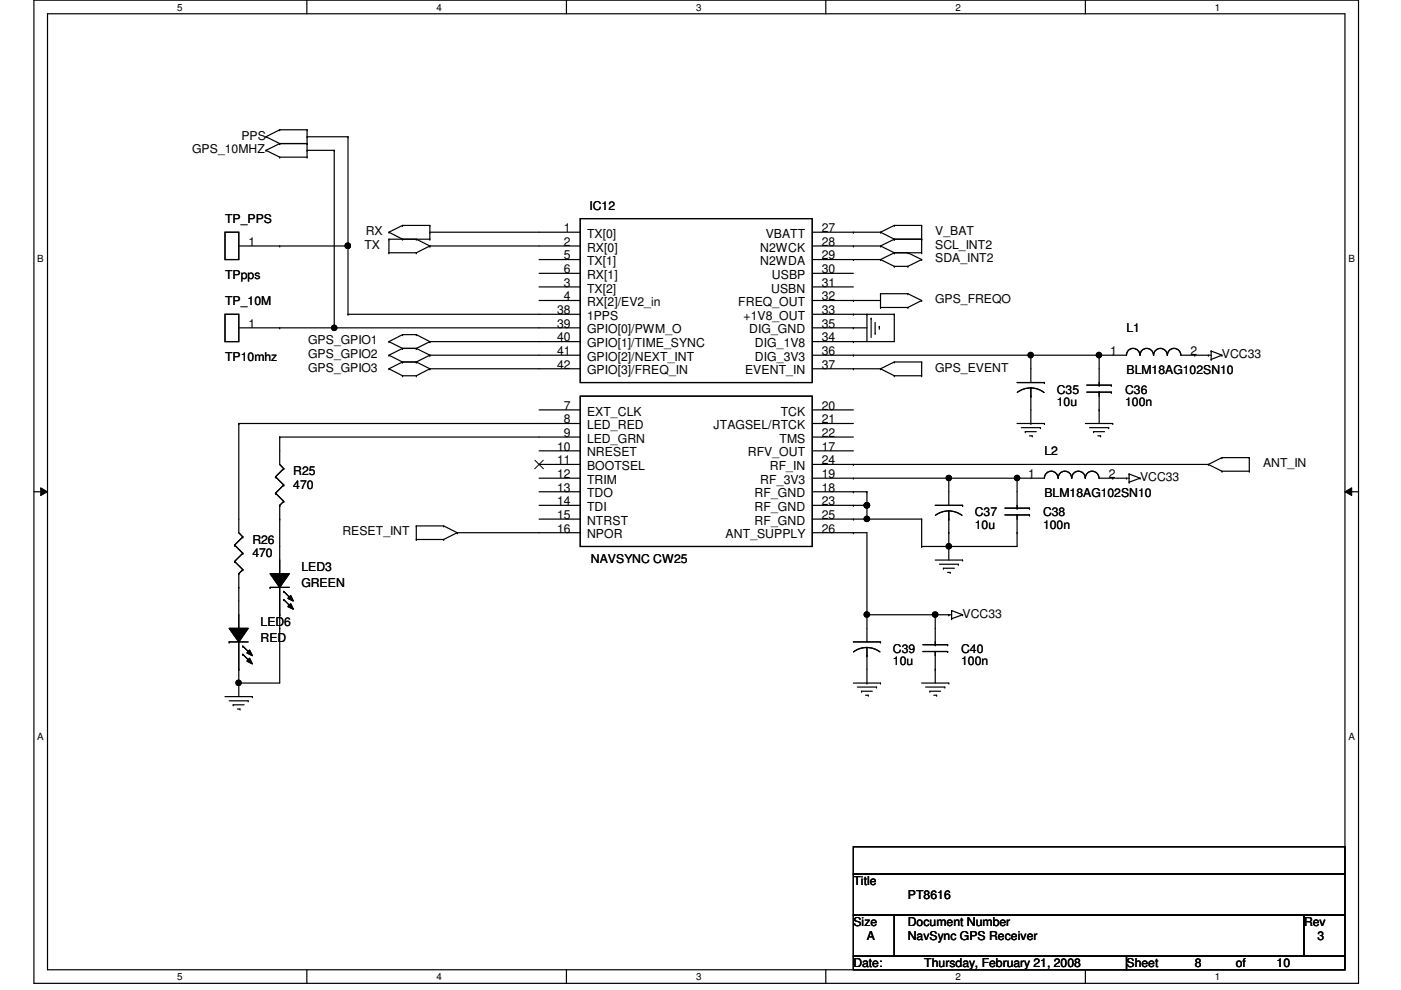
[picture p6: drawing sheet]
<svg xmlns="http://www.w3.org/2000/svg" width="297mm" height="210mm" viewBox="0 0 297 210" stroke-linecap="round" stroke-linejoin="round" font-family="sans-serif">
<path d="M7.2 0h280.8v208.5h-280.8zM10.1 2.9h275.1v202.7h-275.1z" fill="none" stroke="#000" stroke-width=".25"/>
<g fill="#fff">
<path d="M37.5 .3h1.2v2.4h-1.2z"/>
<path d="M37.5 205.9h1.2v2.3h-1.2z"/>
</g>
<path d="M65.1 0v2.9M65.1 205.6v2.9" fill="none" stroke="#000" stroke-width=".25"/>
<g fill="#fff">
<path d="M92.5 .3h1.2v2.4h-1.2z"/>
<path d="M92.5 205.9h1.2v2.3h-1.2z"/>
</g>
<path d="M120.1 0v2.9M120.1 205.6v2.9" fill="none" stroke="#000" stroke-width=".25"/>
<g fill="#fff">
<path d="M147.6 .3h1.1v2.4h-1.1z"/>
<path d="M147.6 205.9h1.1v2.3h-1.1z"/>
</g>
<path d="M175.1 0v2.9M175.1 205.6v2.9" fill="none" stroke="#000" stroke-width=".25"/>
<g fill="#fff">
<path d="M202.6 .3h1.1v2.4h-1.1z"/>
<path d="M202.6 205.9h1.1v2.3h-1.1z"/>
</g>
<path d="M230.1 0v2.9M230.1 205.6v2.9" fill="none" stroke="#000" stroke-width=".25"/>
<g fill="#fff">
<path d="M257.6 .3h1.1v2.4h-1.1z"/>
<path d="M257.6 205.9h1.1v2.3h-1.1z"/>
<path d="M7.9 53.6h1.4v2.3h-1.4z"/>
<path d="M285.9 53.6h1.3v2.3h-1.3z"/>
<path d="M7.9 154.9h1.4v2.4h-1.4z"/>
<path d="M285.9 154.9h1.3v2.4h-1.3z"/>
</g>
<g fill="none" stroke="#000" stroke-width=".25">
<path d="M56.4 29h.1M56.4 31.9h.1M56.4 29l2.9 1.4M56.4 31.9l2.9 1.4M59.3 30.4h.1M59.3 27.5h.1M59.3 33.3h.1M59.3 30.4h5.8M59.3 27.5l-2.9 1.5M59.3 27.5h5.8M59.3 33.3h5.8M59.3 30.4l-2.9 1.5"/>
<path d="M65.1 29h.1M65.1 31.9h.1M65.1 27.5h.1M65.1 30.4h.1M65.1 33.3h.1M65.1 29h8.7M65.1 31.9h5.8M65.1 27.5v5.8M70.9 31.9h.1M70.9 31.9v37.6M73.8 29h.1M73.8 29v37.6"/>
<path d="M47.7 49.2h2.9v5.8h-2.9zM50.6 52.2h23.2M59.3 52.2h.1M73.8 52.2h.1M82.5 49.2h.1M82.5 53.6h.1M82.5 50.7h.1M82.5 53.6h5.8M82.5 50.7h8.6M82.5 49.2l2.8 1.5M82.5 50.7v2.9M85.3 50.7h.1"/>
<path d="M85.3 47.8h.1M85.3 47.8l-2.8 1.4M85.3 47.8h5.8M88.3 53.6h.1M88.3 50.7h.1M88.3 50.7l2.8 1.5M91.1 49.2h.1M91.1 52.2h.1M91.1 47.8h.1M91.1 50.7h.1M91.1 49.2h31.9M91.1 52.2h31.9"/>
<path d="M91.1 47.8v2.9M91.1 52.2l-2.8 1.4M114.3 55h8.7M114.3 58h8.7M123 46.4h49.2v34.7h-49.2zM172.2 49.2h14.5M172.2 52.2h14.5M172.2 55h14.5M172.2 58h8.7M180.9 49.2h.1M180.9 52.2h.1M180.9 55h.1"/>
<path d="M186.7 55h.1M186.7 52.2h.1M186.7 49.2h.1M186.7 55l2.9 1.5M186.7 52.2l2.9 1.4M186.7 49.2l2.9 1.5M189.6 53.6h.1M189.6 56.5h.1M189.6 50.7h.1M189.6 47.8h.1M189.6 53.6l-2.9 1.4M189.6 53.6h5.8"/>
<path d="M189.6 56.5h2.9M189.6 50.7l-2.9 1.5M189.6 50.7h5.8M189.6 47.8h5.8M189.6 47.8l-2.9 1.4M192.5 53.6h.1M192.5 56.5h.1M192.5 53.6l2.9 1.4M195.4 55h.1M195.4 50.7h.1M195.4 53.6h.1M195.4 47.8h.1"/>
<path d="M195.4 47.8v5.8M195.4 55l-2.9 1.5M47.7 66.6h2.9v5.8h-2.9zM50.6 69.5h72.4M59.3 69.5h.1M70.9 69.5h.1M73.8 66.6h.1M73.8 66.6h49.2M82.5 72.4h.1M82.5 75.3h.1M82.5 78.2h.1M82.5 72.4l2.8 1.5"/>
<path d="M82.5 75.3l2.8 1.5M82.5 78.2l2.8 1.5M85.3 73.9h.1M85.3 71h.1M85.3 76.8h.1M85.3 79.7h.1M85.3 76.8h3M85.3 79.7h3M85.3 73.9h3M85.3 71l-2.8 1.4M85.3 71h3M85.3 73.9l-2.8 1.4"/>
<path d="M85.3 76.8l-2.8 1.4M88.3 73.9h.1M88.3 71h.1M88.3 76.8h.1M88.3 79.7h.1M88.3 71l2.8 1.4M88.3 73.9l2.8 1.4M88.3 76.8l2.8 1.4M91.1 72.4h.1M91.1 75.3h.1M91.1 78.2h.1M91.1 75.3h31.9"/>
<path d="M91.1 72.4h31.9M91.1 78.2h31.9M91.1 72.4l-2.8 1.5M91.1 75.3l-2.8 1.5M91.1 78.2l-2.8 1.5M114.3 63.7h8.7M114.3 60.8h8.7M172.2 75.3h66.6a1.44 1.44 0 0 1 1.5-1.4 1.44 1.44 0 0 1 1.4 1.4 1.42 1.42 0 0 1 1.4-1.4 1.42 1.42 0 0 1 1.5 1.4M172.2 66.6h17.4M172.2 78.2h14.5M172.2 69.5h11.6M172.2 63.7h14.5"/>
<path d="M172.2 60.8h8.7M180.9 66.6h.1M180.9 72.4h.1M180.9 69.5h.1M180.9 78.2h.1M180.9 63.7h.1M180.9 75.3h.1M183.8 66.6h.1M183.8 66.6v5.8M184.7 67.5h.1M184.7 67.5v4M185.5 70.7h.1"/>
<path d="M185.5 68.4v2.3M186.4 69.2h.1M186.4 69.2v.6M186.7 65.2h.1M186.7 62.3h.1M186.7 78.2h.1M186.7 62.3h5.8M186.7 65.2h5.8M186.7 62.3v2.9M186.7 78.2l2.9 1.5M189.6 66.6h.1M189.6 76.8h.1"/>
<path d="M189.6 79.7h.1M189.6 66.6v5.8h-17.4M189.6 76.8l-2.9 1.4M189.6 76.8h5.8M189.6 79.7h5.8M192.5 62.3h.1M192.5 65.2h.1M192.5 62.3l2.9 1.4M195.4 63.7h.1M195.4 76.8h.1M195.4 79.7h.1M195.4 76.8v2.9"/>
<path d="M195.4 63.7l-2.9 1.5M218.6 75.3h.1M218.6 75.3v5.8M233 75.3h.1M233 75.3v6.4M244.6 75.3a1.44 1.44 0 0 1 1.4-1.4 1.44 1.44 0 0 1 1.5 1.4M247.5 75.3a1.42 1.42 0 0 1 1.4-1.4 1.42 1.42 0 0 1 1.5 1.4M250.4 75.3h6.4M253.3 75.3h.1M256.2 75.3h.1M256.8 74.4h.1M256.8 76.2h.1"/>
<path d="M256.8 74.4v1.8M256.8 74.4l2.3 .9M259.1 75.3h.1M259.1 75.3l-2.3 .9M50.6 89.8h.1M50.6 89.8v23.1l.9 .9M50.6 89.8h72.4M59.3 92.7h.1M59.3 92.7v5.8l.9 .9M59.3 92.7h63.7M60.2 99.4h.1M60.2 99.4l-1.8 1.7"/>
<path d="M114.3 98.5h8.7M114.3 86.9h8.7M114.3 95.6h8.7M123 84h49.2v31.9h-49.2zM172.2 89.8h8.7M172.2 92.7h8.7M172.2 98.5h84M172.2 86.9h8.7M172.2 95.6h8.7M180.9 98.5h.1M215.6 89.8h5.8M215.6 81.1h5.8"/>
<path d="M216.5 90.7h4.1M217.4 91.5h.1M217.4 91.5h2.3M218.3 92.4h.6M218.6 89.8h.1M218.6 84h.1M218.6 82.3l1.4 .2 1.4 .7M218.6 82.3l-1.6 .2-1.3 .7M218.6 82.3v7.5M218.9 92.4h.1M220.6 90.7h.1M221.4 89.8h.1"/>
<path d="M221.4 81.1h.1M230.1 89.8h5.8M230.4 83.1h5.2M230.4 81.7h5.2M231 90.7h4.1M231.9 91.5h.1M231.9 91.5h2.3M232.7 92.4h.6M233 86.9h.1M233 81.7h.1M233 83.1h.1M233 83.1v6.7"/>
<path d="M233.3 92.4h.1M235.1 90.7h.1M235.6 83.1h.1M235.6 81.7h.1M235.9 89.8h.1M256.2 98.5h.1M256.2 98.5l2.9 1.4M259.1 97h.1M259.1 99.9h.1M259.1 97l-2.9 1.5M259.1 97h5.8M259.1 99.9h5.8"/>
<path d="M264.9 97h.1M264.9 99.9h.1M264.9 97v2.9M7.2 104.3h2.9M49.7 115.6h.1M49.7 119h.1M49.7 115.6l1.8 1.7M49.7 119l1.8 1.8M51.5 113.8h.1M51.5 117.3h.1M51.5 113.8l-1.8 1.8M51.5 117.3l-1.8 1.7"/>
<path d="M58.4 101.1h.1M58.4 104.6h.1M58.4 101.1l1.8 1.7M58.4 104.6l1.8 1.7M59.3 110.1h.1M59.3 107.1h.1M59.3 107.1v14.5M60.2 102.8h.1M60.2 106.3h.1M60.2 102.8l-1.8 1.8M60.2 106.3l-.9 .8M88.3 114.4h.1"/>
<path d="M88.3 111.5h.1M88.3 114.4h5.8M88.3 111.5v2.9M88.3 111.5h5.8M94.1 114.4h.1M94.1 111.5h.1M94.1 111.5l2.8 1.4M96.9 112.9h.1M96.9 112.9h26.1M96.9 112.9l-2.8 1.5M114.3 104.3h8.7M114.3 101.4h8.7"/>
<path d="M114.3 110.1h8.7M114.3 107.1h8.7M172.2 101.4h49.2a1.44 1.44 0 0 1 1.5-1.5 1.44 1.44 0 0 1 1.4 1.5M172.2 104.3h11.6M172.2 110.1h23.2M172.2 112.9h11.6v23.2M172.2 107.1h11.6M180.9 101.4h.1M180.9 110.1h.1M180.9 104.3h.1M180.9 107.1h.1M180.9 112.9h.1"/>
<path d="M183.8 110.1h.1M183.8 104.3h.1M183.8 107.1h.1M183.8 104.3v5.8M195.4 115.9h.1M195.4 110.1h.1M195.4 110.1v5.8M198.3 107.1h5.8M198.3 118.7h5.8M199.2 119.6h4M201.2 115.9h.1M201.2 101.4h.1"/>
<path d="M201.2 112.9h.1M201.2 110.1h.1M201.2 108.3l1.4 .3 1.4 .7M201.2 108.3l-1.5 .3-1.4 .7M201.2 101.4v5.7M201.2 108.3v10.4M203.2 119.6h.1M204.1 118.7h.1M204.1 107.1h.1M213.1 109.2h5.2M213.1 107.7h5.2M215.6 101.4h.1"/>
<path d="M215.6 112.9h.1M215.6 107.7h.1M215.6 109.2h.1M215.6 109.2v6.7h-20.2M215.6 101.4v6.3M218.3 109.2h.1M218.3 107.7h.1M224.4 101.4a1.42 1.42 0 0 1 1.4-1.5 1.42 1.42 0 0 1 1.4 1.5M227.2 101.4a1.42 1.42 0 0 1 1.5-1.5 1.42 1.42 0 0 1 1.4 1.5 1.46 1.46 0 0 1 1.4-1.5 1.46 1.46 0 0 1 1.5 1.5M233 101.4h6.4M235.9 101.4h.1M238.8 101.4h.1"/>
<path d="M239.4 100.5h.1M239.4 102.2h.1M239.4 100.5v1.7M239.4 100.5l2.3 .9M241.7 101.4h.1M241.7 101.4l-2.3 .8M285.2 104.3h2.8M48.6 133.2h4l-2 2.9zM48.6 136.1h.1M48.6 136.1h4M50.6 124.5h.1M50.6 121.6h.1"/>
<path d="M50.6 133.2h.1M50.6 121.6v11.6M50.6 136.1v11.6M51.5 120.8h.1M51.5 137h.1M51.5 138.7h.1M51.5 120.8l-.9 .8M51.5 137l1.7 1.7M51.5 138.7l1.7 1.8M52.9 139.6l.6 1.2-1.1-.6zM52.9 137.8l.6 1.2-1.1-.6zM57.3 121.6h4l-2 2.9z"/>
<path d="M57.3 124.5h.1M57.3 124.5h4M59.3 133.2h.1M59.3 121.6h.1M59.3 130.3h.1M59.3 124.5v20.3h-8.7M60.2 125.4h.1M60.2 127.1h.1M60.2 125.4l1.7 1.7M60.2 127.1l1.7 1.8M61 126.9l.6-.6 .6 1.1zM61.6 128l.6 1.2-1.2-.6z"/>
<path d="M180.9 136.1h5.8M183.8 130.3h.1M183.8 139h.1M183.8 137.3l1.5 .2 1.3 .7M183.8 137.3l-1.5 .2-1.3 .7M183.8 137.3v7.5M183.8 130.3h18M186.7 136.1h.1M195.7 138.1h5.2M195.7 136.7h5.2M198.3 130.3h.1M198.3 136.7h.1"/>
<path d="M198.3 138.1h.1M198.3 130.3v6.4M198.3 138.1v6.7M200 120.5h.1M200 120.5h2.3M200.9 138.1h.1M200.9 136.7h.1M200.9 121.4h.6M201.2 130.3h.1M201.5 121.4h.1M201.8 129.5h.1M201.8 131.2h.1"/>
<path d="M201.8 129.5v1.7M201.8 129.5l2.3 .8M204.1 130.3h.1M204.1 130.3l-2.3 .9M47.7 147.7h5.8M48.6 148.6h4M49.4 149.4h.1M49.4 149.4h2.4M50.3 150.3h.6M50.6 144.8h.1M50.6 141.9h.1M50.9 150.3h.1"/>
<path d="M52.6 148.6h.1M53.5 147.7h.1M180.9 144.8h5.8M181.8 145.7h4M182.7 146.6h.1M182.7 146.6h2.3M183.5 147.4h.6M183.8 144.8h.1M184.1 147.4h.1M185.8 145.7h.1M186.7 144.8h.1M195.4 144.8h5.8"/>
<path d="M196.3 145.7h4M197.1 146.6h.1M197.1 146.6h2.3M198 147.4h.6M198.3 141.9h.1M198.6 147.4h.1M200.3 145.7h.1M201.2 144.8h.1M180.9 179.5h104.3v5.8h-104.3zM180.9 185.3h104.3v8.7h-104.3zM180.9 194h8.7v8.7h-8.7zM189.6 194h86.9v8.7h-86.9z"/>
<path d="M276.5 194h8.7v8.7h-8.7zM180.9 202.7h57.9v2.9h-57.9zM238.8 202.7h46.4v2.9h-46.4z"/>
<circle cx="73.7" cy="52.1" r=".56"/>
<circle cx="70.9" cy="69.5" r=".56"/>
<circle cx="218.5" cy="75.3" r=".56"/>
<circle cx="233" cy="75.3" r=".56"/>
<circle cx="183.8" cy="107.2" r=".56"/>
<circle cx="183.8" cy="110" r=".56"/>
<circle cx="201.2" cy="115.8" r=".56"/>
<circle cx="201.2" cy="101.3" r=".56"/>
<circle cx="215.6" cy="101.3" r=".56"/>
<circle cx="183.8" cy="130.3" r=".56"/>
<circle cx="198.3" cy="130.3" r=".56"/>
<circle cx="50.6" cy="144.8" r=".56"/>
</g>
<g fill="#000">
<path d="M8.6 103.4l1.5 .9-1.5 .8zM285.2 104.3l1.4-.9v1.7z"/>
<path d="M48.6 133.2h4l-2 2.9z" fill-rule="evenodd"/>
<path d="M48.6 133.2h4l-2 2.9z" fill-rule="evenodd"/>
<path d="M52.9 139.6l.6 1.2-1.1-.6z" fill-rule="evenodd"/>
<path d="M52.9 137.8l.6 1.2-1.1-.6z" fill-rule="evenodd"/>
<path d="M52.9 139.6l.6 1.2-1.1-.6z" fill-rule="evenodd"/>
<path d="M52.9 137.8l.6 1.2-1.1-.6z" fill-rule="evenodd"/>
<path d="M57.3 121.6h4l-2 2.9z" fill-rule="evenodd"/>
<path d="M57.3 121.6h4l-2 2.9z" fill-rule="evenodd"/>
<path d="M61.6 128l.6 1.2-1.2-.6z" fill-rule="evenodd"/>
<path d="M61 126.9l.6-.6 .6 1.1z" fill-rule="evenodd"/>
<path d="M61.6 128l.6 1.2-1.2-.6z" fill-rule="evenodd"/>
<path d="M61 126.9l.6-.6 .6 1.1z" fill-rule="evenodd"/>
<circle cx="73.7" cy="52.1" r=".56"/>
<circle cx="70.9" cy="69.5" r=".56"/>
<circle cx="218.5" cy="75.3" r=".56"/>
<circle cx="233" cy="75.3" r=".56"/>
<circle cx="183.8" cy="107.2" r=".56"/>
<circle cx="183.8" cy="110" r=".56"/>
<circle cx="201.2" cy="115.8" r=".56"/>
<circle cx="201.2" cy="101.3" r=".56"/>
<circle cx="215.6" cy="101.3" r=".56"/>
<circle cx="183.8" cy="130.3" r=".56"/>
<circle cx="198.3" cy="130.3" r=".56"/>
<circle cx="50.6" cy="144.8" r=".56"/>
</g>
<path d="M113.4 97.6l1.8 1.8M115.2 97.6l-1.8 1.8M8.6 103.4l1.5 .9-1.5 .8zM285.2 104.3l1.4-.9v1.7z" fill="none" stroke="#000" stroke-width=".21"/>
<g font-size="2.6">
<text x="51.2" y="29.6">PPS</text>
<text x="40.8" y="32.5">GPS_10MHZ</text>
<text x="47.7" y="47.2">TP_PPS</text>
<text x="125" y="44.6">IC12</text>
<text x="52.7" y="52.1">1</text>
<text x="77.3" y="52.7">TX</text>
<text x="77.6" y="49.8">RX</text>
<text x="119.5" y="49.2">1</text>
<text x="119.5" y="52.1">2</text>
<text x="124.5" y="50.4">TX[0]</text>
<text x="124.5" y="53.3">RX[0]</text>
<text x="161.2" y="53.3">N2WCK</text>
<text x="162.3" y="50.4">VBATT</text>
<text x="174.2" y="52.1">28</text>
<text x="174.2" y="49.2">27</text>
<text x="198.3" y="52.7">SCL_INT2</text>
<text x="198.3" y="49.8">V_BAT</text>
<text x="47.7" y="59.1">TPpps</text>
<text x="119.5" y="55">5</text>
<text x="119.5" y="57.9">6</text>
<text x="124.5" y="56.2">TX[1]</text>
<text x="124.5" y="59.1">RX[1]</text>
<text x="161.2" y="56.2">N2WDA</text>
<text x="163.7" y="59.1">USBP</text>
<text x="174.2" y="55">29</text>
<text x="174.2" y="57.9">30</text>
<text x="198.3" y="55.6">SDA_INT2</text>
<text x="47.7" y="64.6">TP_10M</text>
<text x="119.5" y="60.8">3</text>
<text x="119.5" y="63.7">4</text>
<text x="124.5" y="62">TX[2]</text>
<text x="124.5" y="64.9">RX[2]/EV2_in</text>
<text x="156.5" y="64.9">FREQ_OUT</text>
<text x="163.5" y="62">USBN</text>
<text x="174.2" y="60.8">31</text>
<text x="174.2" y="63.7">32</text>
<text x="198.3" y="64.3">GPS_FREQO</text>
<text x="52.7" y="69.5">1</text>
<text x="118.1" y="66.6">38</text>
<text x="118.1" y="69.5">39</text>
<text x="124.5" y="67.8">1PPS</text>
<text x="124.5" y="70.7">GPIO[0]/PWM_O</text>
<text x="157.6" y="67.8">+1V8_OUT</text>
<text x="158.8" y="70.7">DIG_GND</text>
<text x="174.2" y="66.6">33</text>
<text x="174.2" y="69.5">35</text>
<text x="238.8" y="70.4">L1</text>
<text x="47.7" y="76.5">TP10mhz</text>
<text x="65.4" y="73">GPS_GPIO1</text>
<text x="65.4" y="75.9">GPS_GPIO2</text>
<text x="118.1" y="72.4">40</text>
<text x="118.1" y="75.3">41</text>
<text x="124.5" y="73.6">GPIO[1]/TIME_SYNC</text>
<text x="124.5" y="76.5">GPIO[2]/NEXT_INT</text>
<text x="160.1" y="73.6">DIG_1V8</text>
<text x="160.1" y="76.5">DIG_3V3</text>
<text x="174.2" y="72.4">34</text>
<text x="174.2" y="75.3">36</text>
<text x="235.4" y="75.3">1</text>
<text x="252.4" y="75.3">2</text>
<text x="259.1" y="75.9">VCC33</text>
<text x="65.4" y="78.8">GPS_GPIO3</text>
<text x="118.1" y="78.1">42</text>
<text x="124.5" y="79.4">GPIO[3]/FREQ_IN</text>
<text x="158" y="79.4">EVENT_IN</text>
<text x="174.2" y="78.1">37</text>
<text x="198.3" y="78.8">GPS_EVENT</text>
<text x="224.1" y="83.4">C35</text>
<text x="238.5" y="83.4">C36</text>
<text x="238.8" y="79.4">BLM18AG102SN10</text>
<text x="119.5" y="86.9">7</text>
<text x="119.5" y="89.7">8</text>
<text x="124.5" y="88.1">EXT_CLK</text>
<text x="165.5" y="88.1">TCK</text>
<text x="174.2" y="86.9">20</text>
<text x="174.2" y="89.7">21</text>
<text x="224.1" y="86">10u</text>
<text x="238.5" y="86">100n</text>
<text x="118.1" y="95.5">10</text>
<text x="119.5" y="92.6">9</text>
<text x="124.5" y="91">LED_RED</text>
<text x="124.5" y="93.9">LED_GRN</text>
<text x="151.3" y="91">JTAGSEL/RTCK</text>
<text x="165.3" y="93.9">TMS</text>
<text x="174.2" y="92.6">22</text>
<text x="174.2" y="95.5">17</text>
<text x="62.2" y="100.8">R25</text>
<text x="118.1" y="98.4">11</text>
<text x="118.1" y="101.3">12</text>
<text x="124.5" y="96.8">NRESET</text>
<text x="124.5" y="99.7">BOOTSEL</text>
<text x="158.5" y="96.8">RFV_OUT</text>
<text x="163.2" y="99.7">RF_IN</text>
<text x="174.2" y="101.3">19</text>
<text x="174.2" y="98.4">24</text>
<text x="218" y="101.3">1</text>
<text x="221.4" y="96.5">L2</text>
<text x="235.1" y="101.3">2</text>
<text x="241.7" y="102">VCC33</text>
<text x="267.8" y="99.1">ANT_IN</text>
<text x="62.2" y="103.7">470</text>
<text x="118.1" y="104.2">13</text>
<text x="118.1" y="107.1">14</text>
<text x="124.5" y="102.6">TRIM</text>
<text x="124.5" y="105.5">TDO</text>
<text x="160" y="105.5">RF_GND</text>
<text x="161.2" y="102.6">RF_3V3</text>
<text x="174.2" y="104.2">18</text>
<text x="174.2" y="107.1">23</text>
<text x="221.4" y="105.5">BLM18AG102SN10</text>
<text x="72.6" y="113.5">RESET_INT</text>
<text x="118.1" y="110">15</text>
<text x="118.1" y="112.9">16</text>
<text x="124.5" y="108.3">TDI</text>
<text x="124.5" y="111.3">NTRST</text>
<text x="160" y="108.3">RF_GND</text>
<text x="160" y="111.3">RF_GND</text>
<text x="174.2" y="112.9">26</text>
<text x="174.2" y="110">25</text>
<text x="206.7" y="109.5">C37</text>
<text x="206.7" y="112.1">10u</text>
<text x="221.1" y="109.5">C38</text>
<text x="221.1" y="112.1">100n</text>
<text x="53.5" y="115.3">R26</text>
<text x="53.5" y="118.2">470</text>
<text x="124.5" y="114.1">NPOR</text>
<text x="125.3" y="119.3">NAVSYNC CW25</text>
<text x="153.8" y="114.1">ANT_SUPPLY</text>
<text x="63.9" y="121.1">LED3</text>
<text x="63.9" y="124.5">GREEN</text>
<text x="204.1" y="130.9">VCC33</text>
<text x="55.2" y="132.7">LED6</text>
<text x="55.2" y="136.1">RED</text>
<text x="189.3" y="138.4">C39</text>
<text x="189.3" y="141.1">10u</text>
<text x="203.8" y="138.4">C40</text>
<text x="203.8" y="141.1">100n</text>
<text x="180.9" y="187.7">Title</text>
<text x="192.5" y="190.6">PT8616</text>
<text x="180.9" y="196.3">Size</text>
<text x="192.5" y="196.3">Document Number</text>
<text x="276.5" y="196.3">Rev</text>
<text x="183.8" y="199.3">A</text>
<text x="192.5" y="199.3">NavSync GPS Receiver</text>
<text x="279.4" y="199.3">3</text>
<text x="180.9" y="205.1">Date:</text>
<text x="196" y="205.1">Thursday, February 21, 2008</text>
<text x="238.8" y="205.1">Sheet</text>
<text x="253.3" y="205.1">8</text>
<text x="262" y="205.1">of</text>
<text x="270.7" y="205.1">10</text>
</g>
<g font-size="2.1">
<text x="37.5" y="2.2">5</text>
<text x="92.5" y="2.2">4</text>
<text x="147.6" y="2.2">3</text>
<text x="202.6" y="2.2">2</text>
<text x="257.6" y="2.2">1</text>
<text x="7.9" y="55.5">B</text>
<text x="285.9" y="55.5">B</text>
<text x="7.9" y="156.8">A</text>
<text x="285.9" y="156.8">A</text>
<text x="37.5" y="207.8">5</text>
<text x="92.5" y="207.8">4</text>
<text x="147.6" y="207.8">3</text>
<text x="202.6" y="207.8">2</text>
<text x="257.6" y="207.8">1</text>
</g>
</svg>
